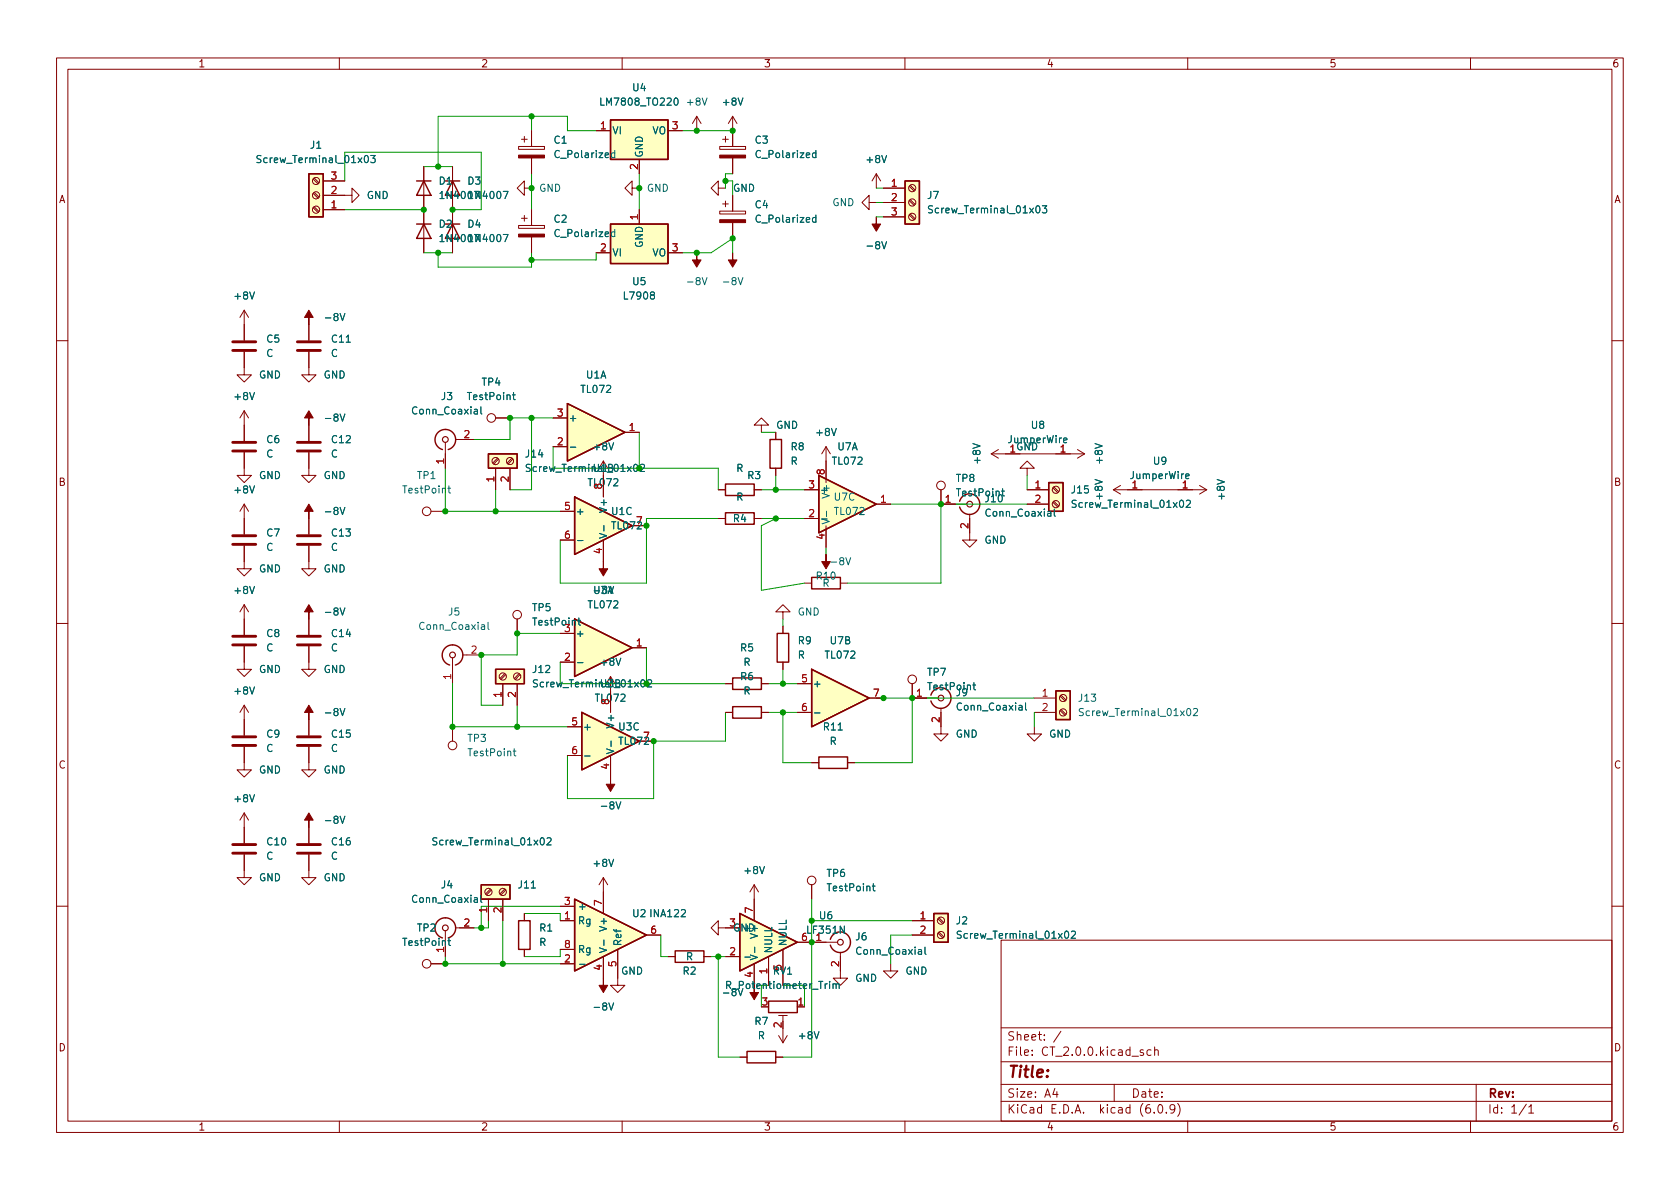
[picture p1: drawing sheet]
<svg xmlns="http://www.w3.org/2000/svg" width="297mm" height="210mm" viewBox="0 0 297 210" stroke-linecap="round" stroke-linejoin="round" font-family="sans-serif">
<g fill="none" stroke="#840000" stroke-width=".18">
<path d="M10 10.2h277v190.1h-277zM12 12.2h273v186.1h-273zM60 10.2v2M110 10.2v2M160 10.2v2M210 10.2v2M260 10.2v2M55.4 31.7l.8 .8M55.4 34.2l.8 .8M55.4 36.7l.8 .9M55.5 31.5l.9 .8M55.5 34l.9 .9"/>
<path d="M55.5 36.6l.9 .8M57.1 34.5h5.1v-1.2l1.3 1.2-1.3 1.3v-1.3M57.1 37.1h3.9M57.1 32h3.9M74.9 29.5v15.2M80 29.5v15.2M91.7 25.9h4.6v.5h-4.6zM91.7 39.9h4.6v.5h-4.6zM92.2 24.6h1M92.2 38.6h1M92.7 33.3v-1.3l-1.3 1.3 1.3 1.2v-1.2h1.3M92.7 24.1v1"/>
<path d="M92.7 38.1v1M94 23.1v2.8M94 27.9v2.8M94 37.1v2.8M105.4 23.1h2.5M111.8 33.3v-1.3l-1.3 1.3 1.3 1.2v-1.2h1.2M113 28.2v2.5M113 37.1v2.5M118.1 23.1h2.5M123.2 20.6l-.8 1.2M123.2 20.6v2.5M123.2 20.6l.8 1.2"/>
<path d="M127 33.3v-1.3l-1.3 1.3 1.3 1.2v-1.2h1.3M127.3 25.9h4.5v.5h-4.5zM127.3 37.3h4.5v.5h-4.5zM127.8 24.6h1M127.8 36.1h1M128.3 24.1v1M128.3 35.6v1M129.5 20.6l-.7 1.2M129.5 20.6v5.3M129.5 27.9v2.8M129.5 34.5v2.8M129.5 39.4v2.8"/>
<path d="M129.5 20.6l.8 1.2M153.7 35.8v-1.3l-1.3 1.3 1.3 1.3v-1.3h1.2M154.9 30.7l-.7 1.3M154.9 30.7v2.6M154.9 30.7l.8 1.3M156.2 33.3h3.8M156.2 35.8h3.8M156.2 38.3h3.8M160.8 38l.8 .9M160.8 35.5l.8 .8M160.8 32.9l.8 .9M160.9 37.8l.9 .9"/>
<path d="M160.9 35.3l.9 .8M160.9 32.8l.9 .8M43.2 54.9v5.3M43.2 54.9l-.8 1.2M43.2 54.9l.7 1.2M54.6 57.4v2.8M94 41.9v2.8M105.4 44.7h2.5M118.1 44.7h2.5M10 60.2h2M43.2 62.2v4.1h1.2l-1.2 1.3-1.3-1.3h1.3M43.2 72.6v5.4"/>
<path d="M43.2 72.6l-.8 1.3M43.2 72.6l.7 1.3M54.6 62.2v4.1h1.3l-1.3 1.3-1.3-1.3h1.3M54.6 75.2v2.8M78.7 78.2v4.6M80.5 77.7h3.3M87.6 73.9h2.6M97.8 79h2.5M97.8 73.9h2.5M110.5 76.4h2.5M134.6 75.2h1.3l-1.3-1.3-1.3 1.3h1.3v1.2M137.2 76.4v1.3"/>
<path d="M146 79v6.3M146 79l-.7 1.3M146 79l.8 1.3M176.5 79.5l-1.2 .8M190.5 79.5l1.3 .8M285 60.2h2M43.2 96.5v4.1h1.2l-1.2 1.2-1.3-1.2h1.3M43.2 80v4.1h1.2l-1.2 1.2-1.3-1.2h1.3M43.2 89.1v5.4M43.2 89.1l-.8 1.3M43.2 89.1l.7 1.3M54.6 96.5v4.1h1.3l-1.3 1.2-1.3-1.2h1.3"/>
<path d="M54.6 80v4.1h1.3l-1.3 1.2-1.3-1.2h1.3M54.6 91.7v2.8M76.2 90.4h2.5M87.6 82.8v3.8M88 81l-.9 .9M88.1 81.2l-.8 .9M90.2 82.8v3.8M90.5 81l-.8 .9M90.7 81.2l-.9 .9M99.1 90.4h2.5M99.1 95.5h2.5M106.7 84.1v3.8"/>
<path d="M106.7 95.5v3.8M111.8 93h2.5M127 86.6h1.3M127 91.7h1.3M133.3 86.6h1.3M133.3 91.7h1.3M137.2 82.8v1.3M142.2 86.6h2.6M142.2 91.7h2.6M146 93v3.8M154.9 89.1h2.6M166.4 86.6v2.5h4.5"/>
<path d="M171.4 90.9v4.6h1.3l-1.3 1.3-1.2-1.3h1.2M175.3 80.3h16.5M175.3 80.3l1.2 .7M181.6 82.8h1.3l-1.3-1.3-1.3 1.3h1.3v1.3M181.6 86.6h3.8M181.6 89.1h3.8M186.2 88.8l.8 .9M186.2 86.3l.8 .8M186.3 88.6l.9 .9M186.3 86.1l.9 .8M191.8 80.3l-1.3 .7M196.8 86.6l1.3 .8"/>
<path d="M196.8 86.6h16.6M198.1 85.8l-1.3 .8M212.1 85.8l1.3 .8M213.4 86.6l-1.3 .8M10 110.2h2M43.2 114.3v4.1h1.2l-1.2 1.2-1.3-1.2h1.3M43.2 106.9v5.4M43.2 106.9l-.8 1.3M43.2 106.9l.7 1.3M54.6 114.3v4.1h1.3l-1.3 1.2-1.3-1.2h1.3M54.6 109.5v2.8M80 116.3v4.6"/>
<path d="M81.8 115.8h3.3M89.2 119.1l-.8 .9M89.4 119.3l-.8 .9M91.4 109.5v2.5M91.8 119.1l-.9 .9M91.9 119.3l-.8 .9M99.1 117.1h2.5M99.1 112h2.5M111.8 114.5h2.5M138.4 108.2h1.3l-1.3-1.3-1.2 1.3h1.2v1.3M138.4 110.7v1.3M138.4 117.1v1.3"/>
<path d="M142.2 103.1h1.3M148.6 103.1h1.3M285 110.2h2M43.2 132.1v4h1.2l-1.2 1.3-1.3-1.3h1.3M43.2 124.7v5.3M43.2 124.7l-.8 1.3M43.2 124.7l.7 1.3M54.6 132.1v4h1.3l-1.3 1.3-1.3-1.3h1.3M54.6 127.2v2.8M80 128.5v2.6M88.9 120.9v3.8M91.4 120.9v3.8"/>
<path d="M100.3 128.5h2.6M100.3 133.6h2.6M107.9 122.2v3.8M107.9 133.6v3.8M113 131.1h2.6M128.3 120.9h1.2M128.3 126h1.2M134.6 120.9h1.3M134.6 126h1.3M141 120.9h2.5M141 126h2.5M143.5 134.9h1.3"/>
<path d="M149.9 134.9h1.2M153.7 123.4h2.5M161.3 120.9v2.5h4.6M166.4 125.2v4.6h1.2l-1.2 1.3-1.3-1.3h1.3M182.9 128.5v1.3h1.2l-1.2 1.3-1.3-1.3h1.3M182.9 126h3.8M182.9 123.4h3.8M187.4 125.6l.9 .9M187.4 123.1l.9 .8M187.6 125.5l.9 .8M187.6 122.9l.9 .9M43.2 151.1v4.1h1.2l-1.2 1.3-1.3-1.3h1.3"/>
<path d="M43.2 143.8v5.3M43.2 143.8l-.8 1.2M43.2 143.8l.7 1.2M54.6 151.1v4.1h1.3l-1.3 1.3-1.3-1.3h1.3M54.6 146.3v2.8M86.4 159v3.8M86.7 157.2l-.8 .9M86.9 157.4l-.9 .9M88.9 159v3.8M89.2 157.2l-.8 .9M89.4 157.4l-.8 .9M106.7 155.2v6.3"/>
<path d="M106.7 155.2l-.8 1.3M106.7 155.2l.7 1.3M133.3 156.5l-.7 1.2M133.3 156.5v6.3M133.3 156.5l.8 1.2M143.5 156.5v2.5M10 160.2h2M76.2 170.4h2.5M78.7 164.6v4.6M80.5 164.1h3.3M92.7 161.5v1.3M92.7 167.9v1.3"/>
<path d="M99.1 170.4h2.5M99.1 162.8h2.5M99.1 160.3h2.5M99.1 167.9h2.5M106.7 169.2v3.8M109.2 167.9v6.3h1.3l-1.3 1.3-1.3-1.3h1.3M114.3 165.3h2.5M118.1 169.2h1.3M124.5 169.2h1.2M127 164.1v-1.3l-1.3 1.3 1.3 1.2v-1.2h3.8M128.3 169.2h2.5M133.3 170.4v3.8"/>
<path d="M135.9 169.2v5M137.7 179.6h1.5M138.4 167.9v6.3M138.4 179.6v1M141 166.6h7.1M148.6 168.4v4.6h1.3l-1.3 1.2-1.3-1.2h1.3M157.5 170.4v1.3h1.2l-1.2 1.3-1.3-1.3h1.3M161.3 162.8h3.8M161.3 165.3h3.8M165.8 165l.9 .9M165.8 162.5l.9 .8M166 164.8l.9 .9"/>
<path d="M166 162.3l.9 .8M177 166.3h108v32h-108zM285 160.2h2M60 198.3v2M110 198.3v2M130.8 186.9h1.3M137.2 186.9h1.2M137.7 183.1l.7 1.3M138.4 181.9v2.5M139.2 183.1l-.8 1.3M160 198.3v2M177 194.8h108"/>
<path d="M177 191.8h108M177 187.8h108M177 181.8h108M186.5 192.5l-.4 1h1M186.9 193v1M187.6 182.4l-1.3 1.9M197 191.8v3M202.1 185.7l-.3-.1-.2 .2v.3l.5 .1v.4h-.5M203.5 185.7l-.4-.1-.3 .3v.4l.1 .3h.6M204.1 196.7v.1M204.1 185.8l.3-.2 .3 .1 .1 .9M204.1 185.1v1.5"/>
<path d="M204.9 195.4l.2-.1a.81 .81 0 0 1 .6 .7 .81 .81 0 0 1-.3 .8h-.2a.81 .81 0 0 1-.6-.6 .81 .81 0 0 1 .3-.8zM206.2 196.7v.1M207.7 196l-.3 .3h-.3l-.2-.3 .1-.6 .4-.1 .2 .2a.99 .99 0 0 1-.3 1.3h-.3M208.2 195.1a1.72 1.72 0 0 1 0 2.3M210 198.3v2M260 198.3v2M261 191.8v6.5M269.9 195.3l-1.3 1.9M270.3 195.8l.4-.5v1.5M270.3 196.8h.9"/>
<circle cx="55.9" cy="37.1" r=".63"/>
<circle cx="55.9" cy="32" r=".63"/>
<circle cx="55.9" cy="34.5" r=".63"/>
<circle cx="161.3" cy="38.3" r=".63"/>
<circle cx="161.3" cy="35.8" r=".63"/>
<circle cx="161.3" cy="33.3" r=".63"/>
<circle cx="86.9" cy="73.9" r=".76"/>
<circle cx="75.4" cy="90.4" r=".76"/>
<circle cx="87.6" cy="81.5" r=".63"/>
<circle cx="90.2" cy="81.5" r=".63"/>
<circle cx="166.4" cy="85.8" r=".76"/>
<circle cx="186.7" cy="86.6" r=".63"/>
<circle cx="186.7" cy="89.1" r=".63"/>
<circle cx="88.9" cy="119.6" r=".63"/>
<circle cx="91.4" cy="119.6" r=".63"/>
<circle cx="91.4" cy="108.7" r=".76"/>
<circle cx="80" cy="131.8" r=".76"/>
<circle cx="161.3" cy="120.1" r=".76"/>
<circle cx="188" cy="126" r=".63"/>
<circle cx="188" cy="123.4" r=".63"/>
<circle cx="86.4" cy="157.7" r=".63"/>
<circle cx="88.9" cy="157.7" r=".63"/>
<circle cx="143.5" cy="155.7" r=".76"/>
<circle cx="75.4" cy="170.4" r=".76"/>
<circle cx="166.4" cy="162.8" r=".63"/>
<circle cx="166.4" cy="165.3" r=".63"/>
</g>
<g fill="none" stroke="#840000" stroke-width=".25">
<path d="M54.6 30.7h2.5v7.6h-2.5zM73.7 39.6h2.5M73.7 32h2.5M74.9 32l1.3 2.5h-2.5zM74.9 39.6l1.3 2.6h-2.5zM78.7 39.6h2.6M78.7 32h2.6M80 39.6l1.3 2.6h-2.6zM80 32l1.3 2.5h-2.6zM107.9 39.6h10.2v7h-10.2zM107.9 21.2h10.2v7h-10.2zM160 32h2.6v7.6h-2.6z"/>
<path d="M78.2 79.5a1.81 1.81 0 0 1-.9-2.8 1.81 1.81 0 0 1 2.9 0 1.81 1.81 0 0 1-1 2.8M100.3 71.4l10.2 5-10.2 5.1zM136.1 77.7h2.1v5.1h-2.1zM86.4 80.3h5v2.5h-5zM101.6 87.9l10.2 5.1-10.2 5zM128.3 90.7h5v2h-5zM128.3 85.6h5v2h-5zM144.8 84.1l10.1 5-10.1 5.1zM169.7 88.6a1.81 1.81 0 0 1 2.8-.9 1.81 1.81 0 0 1 0 2.9 1.81 1.81 0 0 1-2.8-.9M185.4 85.3h2.6v5.1h-2.6zM79.5 117.6a1.81 1.81 0 0 1-1-2.8 1.81 1.81 0 0 1 3 0 1.81 1.81 0 0 1-1 2.8M87.6 118.4h5.1v2.5h-5.1z"/>
<path d="M101.6 109.5l10.2 5-10.2 5.1zM129.5 119.9h5.1v2h-5.1zM137.4 112h2v5.1h-2zM143.5 102.1h5.1v2h-5.1zM143.5 118.4l10.2 5-10.2 5.1zM102.9 126l10.1 5.1-10.1 5zM129.5 125h5.1v2h-5.1zM144.8 133.9h5.1v2h-5.1zM164.6 122.9a1.81 1.81 0 0 1 2.8-.9 1.81 1.81 0 0 1 0 2.9 1.81 1.81 0 0 1-2.8-1M186.7 122.2h2.5v5h-2.5zM85.1 156.5h5.1v2.5h-5.1zM101.6 159l12.7 6.3-12.7 6.4z"/>
<path d="M78.2 165.9a1.81 1.81 0 0 1-.9-2.8 1.81 1.81 0 0 1 2.9 0 1.81 1.81 0 0 1-1 2.8M91.7 162.8h2v5.1h-2zM119.4 168.1h5.1v2.1h-5.1zM130.8 161.5l10.2 5.1-10.2 5.1zM135.9 177h5.1v2.1h-5.1zM146.8 166.1a1.81 1.81 0 0 1 2.8-1 1.81 1.81 0 0 1 0 3 1.81 1.81 0 0 1-2.8-1M165.1 161.5h2.5v5.1h-2.5zM132.1 185.9h5.1v2.1h-5.1z"/>
</g>
<g fill="#ffffc2" stroke="#ffffc2" stroke-width=".18">
<path d="M87.6 118.4h5.1v2.5h-5.1z"/>
<path d="M101.6 109.5l10.2 5-10.2 5.1z"/>
<path d="M101.6 159l12.7 6.3-12.7 6.4z"/>
<path d="M102.9 126l10.1 5.1-10.1 5z"/>
<path d="M85.1 156.5h5.1v2.5h-5.1z"/>
<path d="M143.5 118.4l10.2 5-10.2 5.1z"/>
<path d="M186.7 122.2h2.5v5h-2.5z"/>
<path d="M101.6 87.9l10.2 5.1-10.2 5z"/>
<path d="M185.4 85.3h2.6v5.1h-2.6z"/>
<path d="M165.1 161.5h2.5v5.1h-2.5z"/>
<path d="M130.8 161.5l10.2 5.1-10.2 5.1z"/>
<path d="M107.9 39.6h10.2v7h-10.2z"/>
<path d="M107.9 21.2h10.2v7h-10.2z"/>
<path d="M144.8 84.1l10.1 5-10.1 5.1z"/>
<path d="M160 32h2.6v7.6h-2.6z"/>
<path d="M100.3 71.4l10.2 5-10.2 5.1z"/>
<path d="M86.4 80.3h5v2.5h-5z"/>
<path d="M54.6 30.7h2.5v7.6h-2.5z"/>
</g>
<g fill="none" stroke="#006464" stroke-width=".18">
<path d="M46.1 27.6l-.4-.1-.2 .1v.4l.5 .2 .1 .3-.2 .3-.5-.1M65.6 27.5h.7l-.4 .5 .4 .1v.5l-.2 .2-.5-.2M108.7 27.1l-.4-.1-.2 .3 .1 .5h.5M108.7 26.6v1.3M144.3 27.1l-.4-.1-.3 .3 .2 .5h.5M144.3 38.5h-.4l-.3 .2 .2 .5h.5M144.3 26.6v1.3M144.3 38v1.3M164.9 36.4h-.5l-.2 .2 .1 .3 .5 .3v.3l-.2 .2-.4-.1M184.3 36.4h.8l-.4 .5 .3 .1v.5l-.2 .2-.5-.2M108.7 41.1l-.4-.1-.2 .2 .1 .6h.5M108.7 40.6v1.2"/>
<path d="M85 71.9v1.1l.2 .2M90.6 69.8h.5M90.8 69.4v1.1l.3 .2M100.8 79.1h1M188.1 77.9l.6-.2-.1-.2-.4-.1-.1 .2v.6h.5M79.2 86.3h.5M79.4 85.9v1.1l.3 .2M93.8 82.2l-.5-.1-.2 .1v.4l.5 .2 .2 .3-.3 .3-.5-.1M102.1 95.6h1M106.8 92.9v1M113.2 82.2l.5-.1 .3 .4-.8 .9h.8M146.1 90.4v1"/>
<path d="M177.1 86.8h.5M177.3 86.4v1.1l.3 .2M186.4 90v1.1l.2 .2M190.3 88.5h-.5l-.2 .1v.3l.6 .3 .1 .3-.3 .2h-.4M209.6 84.2l.6-.1v-.2l-.4-.1-.2 .2 .1 .6h.5M209.8 88.6l.4-.1 .3 .3-.8 .9h.8M86.3 110v1.1l.2 .2M102.1 117.2h1M102.2 109.7h.4M102.3 109.3v1.1l.3 .2M90.7 132.8h.5M90.9 132.4v1.1l.3 .2"/>
<path d="M95 120.3l-.5-.1-.1 .1v.4l.5 .2 .1 .3-.2 .3-.5-.1M103.4 133.7h.9M108 131v1M114.5 120.3l.5-.1 .2 .4-.8 .9h.8M144 126.1h1M172 121.1h.5M172.2 120.7v1.1l.3 .2M181.3 124.3v1.1l.2 .2M191.5 125.3h-.4l-.2 .1v.4l.5 .2 .1 .3-.2 .3-.5-.1M211 125.4l.5-.1 .2 .3-.7 1h.7M77.2 148.2l-.4-.1-.2 .2v.3l.5 .3 .1 .3-.2 .2h-.5M85 158.3v1.1l.2 .2"/>
<path d="M96.7 148.3l.5-.2 .2 .4-.7 .9h.7M154.2 156.7h.5M154.4 156.3v1.1l.3 .1M79.2 166.3h.5M79.4 165.9v1.1l.3 .2M102.5 170.5h1M106.8 166.2v1M128.5 174.2l.6-.1 .1-.1-.1-.3-.6-.2v1.3M131.7 169.2h1M133.4 167.5v1M147.3 174.1l.2-.1h.3v.8M147.3 174v.8"/>
<path d="M147.8 174.1l.2-.1h.3l.1 .8M163.5 167.5v1.1l.2 .2M170 164.7h-.5l-.2 .1v.3l.5 .3 .2 .3-.3 .2h-.5M189.4 164.8l.5-.1 .3 .3-.8 .9h.8"/>
</g>
<g fill="none" stroke="#840000" stroke-width=".51">
<path d="M41.1 79.8h4.1M41.1 78.2h4.1M41.1 62h4.1M41.1 60.4h4.1M52.6 79.8h4M52.6 78.2h4M52.6 62h4M52.6 60.4h4M41.1 96.3h4.1M41.1 94.7h4.1M52.6 96.3h4M52.6 94.7h4"/>
<path d="M41.1 114h4.1M41.1 112.5h4.1M52.6 114h4M52.6 112.5h4M41.1 131.8h4.1M41.1 130.3h4.1M52.6 131.8h4M52.6 130.3h4M41.1 150.9h4.1M41.1 149.3h4.1M52.6 150.9h4M52.6 149.3h4"/>
</g>
<g fill="#840000" stroke="#840000" stroke-width=".18">
<path d="M54.6 143.8l.8 1.2h-.8v1.3v-1.3h-.8z"/>
<path d="M54.6 106.9l.8 1.3h-.8v1.3v-1.3h-.8z"/>
<path d="M54.6 124.7l.8 1.3h-.8v1.2v-1.2h-.8z"/>
<path d="M107.9 137.4v1.3h.8l-.8 1.2-.7-1.2h.7z"/>
<path d="M106.7 173v1.2h.7l-.7 1.3-.8-1.3h.8z"/>
<path d="M106.7 99.3v1.3h.7l-.7 1.2-.8-1.2h.8z"/>
<path d="M146 98v1.3h.8l-.8 1.3-.7-1.3h.7z"/>
<path d="M133.3 174.2v1.3h.8l-.8 1.3-.7-1.3h.7z"/>
<path d="M91.7 27.4h4.6v.5h-4.6z"/>
<path d="M91.7 41.4h4.6v.5h-4.6z"/>
<path d="M123.2 44.7v1.3h.8l-.8 1.2-.8-1.2h.8z"/>
<path d="M129.5 44.7v1.3h.8l-.8 1.2-.7-1.2h.7z"/>
<path d="M127.3 27.4h4.5v.5h-4.5z"/>
<path d="M127.3 38.9h4.5v.5h-4.5z"/>
<path d="M154.9 38.3v1.3h.8l-.8 1.3-.7-1.3h.7z"/>
<path d="M54.6 72.6l.8 1.3h-.8v1.3v-1.3h-.8z"/>
<path d="M54.6 89.1l.8 1.3h-.8v1.3v-1.3h-.8z"/>
<path d="M54.6 54.9l.8 1.2h-.8v1.3v-1.3h-.8z"/>
</g>
<g fill="none" stroke="#840000" stroke-width=".2">
<circle cx="78.7" cy="77.7" r=".51"/>
<circle cx="171.5" cy="89.1" r=".51"/>
<circle cx="80" cy="115.8" r=".51"/>
<circle cx="166.4" cy="123.4" r=".51"/>
<circle cx="78.7" cy="164.1" r=".51"/>
<circle cx="148.6" cy="166.6" r=".51"/>
</g>
<g fill="none" stroke="#009600" stroke-width=".18">
<path d="M61 32v-5.1h24.1v10.2h-5.1M61 37.1h13.9M74.9 29.5h5.1M94 20.6v2.5M94 30.7v6.4M105.4 23.1h-5.1v-2.5h-22.8v8.9M113 30.7v6.4M120.6 23.1h8.9M128.3 32h1.2M129.5 30.7h-1.2v2.6M154.9 33.3h1.3M154.9 35.8h1.3"/>
<path d="M154.9 38.3h1.3M74.9 44.7h5.1M77.5 44.7v2.5h16.5v-2.5M105.4 44.7v1.3h-11.4M120.6 44.7h5.1l3.8-2.5v2.5M94 73.9v12.7h-3.8M97.8 79v3.8h29.2v3.8M97.8 73.9h-7.6v3.8h-6.4M113 76.4v6.4M134.6 76.4h2.6M78.7 82.8v7.6h20.4M87.6 86.6v3.8"/>
<path d="M127 91.7h-12.7v11.4h-15.2v-7.6M134.6 86.6h7.6M134.6 91.7h7.6M137.2 91.7l-2.6 1.3v11.4l7.6-1.3M137.2 84.1v2.5M146 96.8v1.2M157.5 89.1h24.1M166.4 89.1v14h-16.5M181.6 84.1v2.5M99.1 112h-7.7v3.8h-6.3v8.9h3.8M99.1 117.1v3.8h29.2M114.3 114.5v6.4"/>
<path d="M138.4 109.5v1.2M138.4 118.4v2.5M80 120.9v7.6h20.3M91.4 124.7v3.8M128.3 126v5.1h-12.7v10.1h-15.3v-7.6M135.9 120.9h5.1M135.9 126h5.1M138.4 126v8.9h5.1M154.9 123.4h28M161.3 123.4v11.5h-10.2M182.9 126v2.5M143.5 159v27.9h-5.1"/>
<path d="M78.7 169.2v1.2h20.4M86.4 162.8v1.3h-2.6M88.9 162.8v7.6M92.7 161.5h6.4v1.3M99.1 160.3h-14v3.8M99.1 167.9v1.3h-6.4M116.8 165.3v3.9h1.3M125.7 169.2h2.6M127 169.2v17.7h3.8M134.6 174.2v3.8M138.4 174.2h3.8v3.8M143.5 162.8h17.8"/>
<path d="M161.3 165.3h-3.8v5.1"/>
</g>
<g fill="#009600" stroke="#009600" stroke-width=".18">
<circle cx="85.1" cy="164.1" r=".46"/>
<circle cx="78.7" cy="170.4" r=".46"/>
<circle cx="88.9" cy="170.4" r=".46"/>
<circle cx="115.6" cy="131.1" r=".46"/>
<circle cx="138.4" cy="120.9" r=".46"/>
<circle cx="138.4" cy="126" r=".46"/>
<circle cx="114.3" cy="120.9" r=".46"/>
<circle cx="156.2" cy="123.4" r=".46"/>
<circle cx="137.2" cy="91.7" r=".46"/>
<circle cx="161.3" cy="123.4" r=".46"/>
<circle cx="91.4" cy="128.5" r=".46"/>
<circle cx="80" cy="128.5" r=".46"/>
<circle cx="85.1" cy="115.8" r=".46"/>
<circle cx="91.4" cy="112" r=".46"/>
<circle cx="143.5" cy="162.8" r=".46"/>
<circle cx="143.5" cy="166.6" r=".46"/>
<circle cx="127" cy="169.2" r=".46"/>
<circle cx="94" cy="20.6" r=".46"/>
<circle cx="94" cy="33.3" r=".46"/>
<circle cx="129.5" cy="23.1" r=".46"/>
<circle cx="77.5" cy="29.5" r=".46"/>
<circle cx="94" cy="46" r=".46"/>
<circle cx="113" cy="33.3" r=".46"/>
<circle cx="123.2" cy="23.1" r=".46"/>
<circle cx="129.5" cy="42.2" r=".46"/>
<circle cx="123.2" cy="44.7" r=".46"/>
<circle cx="128.3" cy="32" r=".46"/>
<circle cx="166.4" cy="89.1" r=".46"/>
<circle cx="137.2" cy="86.6" r=".46"/>
<circle cx="113" cy="82.8" r=".46"/>
<circle cx="114.3" cy="93" r=".46"/>
<circle cx="87.6" cy="90.4" r=".46"/>
<circle cx="78.7" cy="90.4" r=".46"/>
<circle cx="90.2" cy="73.9" r=".46"/>
<circle cx="94" cy="73.9" r=".46"/>
<circle cx="80" cy="37.1" r=".46"/>
<circle cx="74.9" cy="37.1" r=".46"/>
<circle cx="77.5" cy="44.7" r=".46"/>
</g>
<text font-size="2.8" fill="#840000" x="178" y="190.6">Title:</text>
<g font-size="2.1" fill="#840000">
<text x="178" y="184">Sheet: /</text>
<text x="178" y="186.7">File: CT_2.0.0.kicad_sch</text>
<text x="178" y="196.9">KiCad E.D.A. kicad (6.0.9)</text>
<text x="178" y="194.1">Size: A4</text>
<text x="200" y="194.1">Date:</text>
<text x="263" y="194.1">Rev:</text>
<text x="263" y="196.9">Id: 1/1</text>
</g>
<g font-size="1.8" fill="#840000">
<text x="35" y="11.9">1</text>
<text x="85" y="11.9">2</text>
<text x="135" y="11.9">3</text>
<text x="185" y="11.9">4</text>
<text x="235" y="11.9">5</text>
<text x="285" y="11.9">6</text>
<text x="10.3" y="35.9">A</text>
<text x="285.3" y="35.9">A</text>
<text x="10.3" y="85.9">B</text>
<text x="285.3" y="85.9">B</text>
<text x="10.3" y="135.9">C</text>
<text x="285.3" y="135.9">C</text>
<text x="10.3" y="185.9">D</text>
<text x="285.3" y="185.9">D</text>
<text x="35" y="199.9">1</text>
<text x="85" y="199.9">2</text>
<text x="135" y="199.9">3</text>
<text x="185" y="199.9">4</text>
<text x="235" y="199.9">5</text>
<text x="285" y="199.9">6</text>
</g>
<g font-size="1.8" fill="#006464">
<text x="111.9" y="16.1">U4</text>
<text x="106.6" y="18.7">LM7808_TO220</text>
<text x="108.2" y="23.7">VI</text>
<text x="115.3" y="23.7">VO</text>
<text x="121.6" y="18.7">+8V</text>
<text x="127.9" y="18.7">+8V</text>
<text x="46.1" y="28.8">Screw_Terminal_01x03</text>
<text x="54.9" y="26.3">J1</text>
<text x="98" y="25.4">C1</text>
<text x="98.4" y="27.9">C_Polarized</text>
<text x="113.7" y="27.9" transform="rotate(-90 113.7 27.9)">GND</text>
<text x="133.5" y="25.4">C3</text>
<text x="133.9" y="27.9">C_Polarized</text>
<text x="153.3" y="28.8">+8V</text>
<text x="64.8" y="35.2">GND</text>
<text x="77.7" y="32.6">D1</text>
<text x="78.1" y="35.2">1N4007</text>
<text x="82.7" y="32.6">D3</text>
<text x="83.2" y="35.2">1N4007</text>
<text x="95.3" y="33.9">GND</text>
<text x="114.3" y="33.9">GND</text>
<text x="129.6" y="33.9">GND</text>
<text x="164" y="35.2">J7</text>
<text x="77.7" y="40.3">D2</text>
<text x="82.7" y="40.3">D4</text>
<text x="98" y="39.4">C2</text>
<text x="98.4" y="41.9">C_Polarized</text>
<text x="133.5" y="36.8">C4</text>
<text x="133.9" y="39.4">C_Polarized</text>
<text x="147.2" y="36.4">GND</text>
<text x="164.9" y="37.7">Screw_Terminal_01x03</text>
<text x="78.1" y="42.8">1N4007</text>
<text x="83.2" y="42.8">1N4007</text>
<text x="108.2" y="45.3">VI</text>
<text x="113.7" y="43.8" transform="rotate(-90 113.7 43.8)">GND</text>
<text x="115.3" y="45.3">VO</text>
<text x="153.6" y="44.1">-8V</text>
<text x="41.6" y="53">+8V</text>
<text x="110.5" y="53">L7908</text>
<text x="111.9" y="50.4">U5</text>
<text x="121.8" y="50.4">-8V</text>
<text x="128.2" y="50.4">-8V</text>
<text x="57.8" y="56.8">-8V</text>
<text x="47.1" y="63.1">C</text>
<text x="47.2" y="60.6">C5</text>
<text x="58.5" y="63.1">C</text>
<text x="58.7" y="60.6">C11</text>
<text x="41.6" y="70.7">+8V</text>
<text x="45.8" y="66.9">GND</text>
<text x="57.2" y="66.9">GND</text>
<text x="78" y="70.7">J3</text>
<text x="82.8" y="70.7">TestPoint</text>
<text x="85.2" y="68.2">TP4</text>
<text x="102.9" y="69.5">TL072</text>
<text x="103.6" y="66.9">U1A</text>
<text x="57.8" y="74.5">-8V</text>
<text x="73.1" y="73.3">Conn_Coaxial</text>
<text x="100.5" y="74.5">+</text>
<text x="137.2" y="75.8">GND</text>
<text x="144.5" y="77.1">+8V</text>
<text x="182.4" y="75.8">U8</text>
<text x="47.1" y="80.9">C</text>
<text x="47.2" y="78.4">C6</text>
<text x="58.5" y="80.9">C</text>
<text x="58.7" y="78.4">C12</text>
<text x="93" y="80.9">J14</text>
<text x="93.8" y="83.4">Screw_Terminal_01x02</text>
<text x="104.9" y="83.4">U1B</text>
<text x="105.1" y="79.6">+8V</text>
<text x="130.2" y="83.4">R</text>
<text x="139.8" y="82.2">R</text>
<text x="139.9" y="79.6">R8</text>
<text x="147.3" y="82.2">TL072</text>
<text x="148.1" y="79.6">U7A</text>
<text x="173.4" y="81.9" transform="rotate(-90 173.4 81.9)">+8V</text>
<text x="178.4" y="78.4">JumperWire</text>
<text x="178.6" y="80">1GND</text>
<text x="194.9" y="81.9" transform="rotate(-90 194.9 81.9)">+8V</text>
<text x="204" y="82.2">U9</text>
<text x="41.6" y="87.2">+8V</text>
<text x="45.8" y="84.7">GND</text>
<text x="57.2" y="84.7">GND</text>
<text x="71.4" y="87.2">TestPoint</text>
<text x="73.8" y="84.7">TP1</text>
<text x="104.1" y="86">TL072</text>
<text x="130.2" y="88.5">R</text>
<text x="132.2" y="84.7">R3</text>
<text x="144.9" y="87.2">+</text>
<text x="146.7" y="87.7" transform="rotate(-90 146.7 87.7)">V+</text>
<text x="147.5" y="88.5">U7C</text>
<text x="169.1" y="85.2">TP8</text>
<text x="169.3" y="87.8">TestPoint</text>
<text x="174.3" y="88.8">J10</text>
<text x="189.5" y="87.2">J15</text>
<text x="190.3" y="89.8">Screw_Terminal_01x02</text>
<text x="194.9" y="88.2" transform="rotate(-90 194.9 88.2)">+8V</text>
<text x="200" y="84.7">JumperWire</text>
<text x="216.5" y="88.2" transform="rotate(-90 216.5 88.2)">+8V</text>
<text x="47.2" y="94.9">C7</text>
<text x="57.8" y="91.1">-8V</text>
<text x="58.7" y="94.9">C13</text>
<text x="101.7" y="91.1">+</text>
<text x="107.3" y="95.4" transform="rotate(-90 107.3 95.4)">V-</text>
<text x="107.3" y="90.2" transform="rotate(-90 107.3 90.2)">V+</text>
<text x="108.2" y="91.1">U1C</text>
<text x="108.3" y="93.6">TL072</text>
<text x="129.7" y="92.3">R4</text>
<text x="146.7" y="92.8" transform="rotate(-90 146.7 92.8)">V-</text>
<text x="147.7" y="91.1">TL072</text>
<text x="174.5" y="91.3">Conn_Coaxial</text>
<text x="45.8" y="101.2">GND</text>
<text x="47.1" y="97.4">C</text>
<text x="57.2" y="101.2">GND</text>
<text x="58.5" y="97.4">C</text>
<text x="147.2" y="99.9">-8V</text>
<text x="174" y="96.1">GND</text>
<text x="41.6" y="105">+8V</text>
<text x="104.1" y="107.6">TL072</text>
<text x="105.3" y="105">-8V</text>
<text x="144.4" y="102.5">R10</text>
<text x="145.4" y="103.8">R</text>
<text x="47.2" y="112.6">C8</text>
<text x="57.8" y="108.8">-8V</text>
<text x="58.7" y="112.6">C14</text>
<text x="74.4" y="111.4">Conn_Coaxial</text>
<text x="79.3" y="108.8">J5</text>
<text x="94.2" y="108.1">TP5</text>
<text x="94.4" y="110.6">TestPoint</text>
<text x="101.7" y="112.6">+</text>
<text x="141" y="108.8">GND</text>
<text x="141.2" y="113.9">R9</text>
<text x="146.8" y="113.9">U7B</text>
<text x="45.8" y="119">GND</text>
<text x="47.1" y="115.2">C</text>
<text x="57.2" y="119">GND</text>
<text x="58.5" y="115.2">C</text>
<text x="94.3" y="119">J12</text>
<text x="106.4" y="117.7">+8V</text>
<text x="130.9" y="115.2">R5</text>
<text x="131.4" y="117.7">R</text>
<text x="141" y="116.5">R</text>
<text x="146" y="116.5">TL072</text>
<text x="164" y="119.5">TP7</text>
<text x="41.6" y="122.8">+8V</text>
<text x="95" y="121.5">Screw_Terminal_01x02</text>
<text x="105.4" y="124.1">TL072</text>
<text x="106.2" y="121.5">U3B</text>
<text x="130.9" y="120.3">R6</text>
<text x="131.4" y="122.8">R</text>
<text x="143.6" y="121.5">+</text>
<text x="164.2" y="122">TestPoint</text>
<text x="169.1" y="123.1">J9</text>
<text x="169.4" y="125.6">Conn_Coaxial</text>
<text x="190.8" y="124.1">J13</text>
<text x="47.2" y="130.4">C9</text>
<text x="57.8" y="126.6">-8V</text>
<text x="58.7" y="130.4">C15</text>
<text x="82.7" y="131.2">TP3</text>
<text x="103" y="129.2">+</text>
<text x="108.6" y="128.3" transform="rotate(-90 108.6 128.3)">V+</text>
<text x="109.4" y="129.2">U3C</text>
<text x="109.6" y="131.7">TL072</text>
<text x="145.7" y="129.2">R11</text>
<text x="146.7" y="131.7">R</text>
<text x="169" y="130.4">GND</text>
<text x="185.5" y="130.4">GND</text>
<text x="191.6" y="126.6">Screw_Terminal_01x02</text>
<text x="45.8" y="136.8">GND</text>
<text x="47.1" y="133">C</text>
<text x="57.2" y="136.8">GND</text>
<text x="58.5" y="133">C</text>
<text x="83" y="133.7">TestPoint</text>
<text x="108.6" y="133.5" transform="rotate(-90 108.6 133.5)">V-</text>
<text x="41.6" y="141.9">+8V</text>
<text x="106.6" y="143.1">-8V</text>
<text x="47.3" y="149.5">C10</text>
<text x="57.8" y="145.7">-8V</text>
<text x="58.7" y="149.5">C16</text>
<text x="77.3" y="149.5">Screw_Terminal_01x02</text>
<text x="45.8" y="155.8">GND</text>
<text x="47.1" y="152">C</text>
<text x="57.2" y="155.8">GND</text>
<text x="58.5" y="152">C</text>
<text x="105.1" y="153.3">+8V</text>
<text x="131.8" y="154.6">+8V</text>
<text x="146.2" y="155.1">TP6</text>
<text x="73.1" y="159.6">Conn_Coaxial</text>
<text x="78" y="157.1">J4</text>
<text x="91.7" y="157.1">J11</text>
<text x="102.1" y="160.9">+</text>
<text x="146.5" y="157.6">TestPoint</text>
<text x="71.4" y="167.3">TestPoint</text>
<text x="73.8" y="164.7">TP2</text>
<text x="95.3" y="167.3">R</text>
<text x="95.4" y="164.7">R1</text>
<text x="102.1" y="163.4">Rg</text>
<text x="107.3" y="164.3" transform="rotate(-90 107.3 164.3)">V+</text>
<text x="109.9" y="167.4" transform="rotate(-90 109.9 167.4)">Ref</text>
<text x="111.9" y="162.2">U2 INA122</text>
<text x="129.6" y="164.7">GND</text>
<text x="131.3" y="164.7">+</text>
<text x="134" y="165.5" transform="rotate(-90 134 165.5)">V+</text>
<text x="139.1" y="167.4" transform="rotate(-90 139.1 167.4)">NULL</text>
<text x="142.9" y="165.1">LF351N</text>
<text x="144.9" y="162.6">U6</text>
<text x="151.3" y="166.3">J6</text>
<text x="169.1" y="163.4">J2</text>
<text x="170" y="166">Screw_Terminal_01x02</text>
<text x="102.1" y="168.5">Rg</text>
<text x="107.3" y="168.7" transform="rotate(-90 107.3 168.7)">V-</text>
<text x="109.8" y="172.3">GND</text>
<text x="120.8" y="172.3">R2</text>
<text x="121.3" y="169.8">R</text>
<text x="134" y="169.9" transform="rotate(-90 134 169.9)">V-</text>
<text x="136.5" y="168.7" transform="rotate(-90 136.5 168.7)">NULL</text>
<text x="136.7" y="172.3">RV1</text>
<text x="151.2" y="173.6">GND</text>
<text x="151.7" y="168.8">Conn_Coaxial</text>
<text x="160.1" y="172.3">GND</text>
<text x="105.3" y="178.7">-8V</text>
<text x="128.2" y="176.1">-8V</text>
<text x="128.9" y="174.9">R_Potentiometer_Trim</text>
<text x="133.5" y="181.2">R7</text>
<text x="134" y="183.8">R</text>
<text x="141.4" y="183.8">+8V</text>
</g>
<g font-size="1.8" fill="#a90000">
<text x="106.2" y="22.9">1</text>
<text x="118.9" y="22.9">3</text>
<text x="112.8" y="30" transform="rotate(-90 112.8 30)">2</text>
<text x="58.6" y="34.3">2</text>
<text x="58.6" y="31.7">3</text>
<text x="157.6" y="33">1</text>
<text x="157.6" y="35.6">2</text>
<text x="58.6" y="36.8">1</text>
<text x="112.8" y="38.8" transform="rotate(-90 112.8 38.8)">1</text>
<text x="157.6" y="38.1">3</text>
<text x="106.2" y="44.4">2</text>
<text x="118.9" y="44.4">3</text>
<text x="82.1" y="77.5">2</text>
<text x="98.6" y="73.7">3</text>
<text x="111.3" y="76.2">1</text>
<text x="78.5" y="82" transform="rotate(-90 78.5 82)">1</text>
<text x="98.6" y="78.7">2</text>
<text x="145.8" y="83.9" transform="rotate(-90 145.8 83.9)">8</text>
<text x="187.5" y="80">1</text>
<text x="87.4" y="85.2" transform="rotate(-90 87.4 85.2)">1</text>
<text x="89.9" y="85.2" transform="rotate(-90 89.9 85.2)">2</text>
<text x="106.4" y="86.5" transform="rotate(-90 106.4 86.5)">8</text>
<text x="143" y="86.4">3</text>
<text x="155.7" y="88.9">1</text>
<text x="167.1" y="88.9">1</text>
<text x="183" y="86.4">1</text>
<text x="183" y="88.9">2</text>
<text x="200.2" y="86.4">1</text>
<text x="209.1" y="86.4">1</text>
<text x="99.8" y="90.2">5</text>
<text x="99.8" y="95.2">6</text>
<text x="112.5" y="92.7">7</text>
<text x="143" y="91.4">2</text>
<text x="145.8" y="95.4" transform="rotate(-90 145.8 95.4)">4</text>
<text x="171.2" y="93.5" transform="rotate(-90 171.2 93.5)">2</text>
<text x="106.4" y="97.9" transform="rotate(-90 106.4 97.9)">4</text>
<text x="99.8" y="111.8">3</text>
<text x="83.3" y="115.6">2</text>
<text x="99.8" y="116.8">2</text>
<text x="112.5" y="114.3">1</text>
<text x="79.8" y="120.1" transform="rotate(-90 79.8 120.1)">1</text>
<text x="88.6" y="123.3" transform="rotate(-90 88.6 123.3)">1</text>
<text x="91.2" y="123.3" transform="rotate(-90 91.2 123.3)">2</text>
<text x="107.7" y="124.6" transform="rotate(-90 107.7 124.6)">8</text>
<text x="141.7" y="120.6">5</text>
<text x="141.7" y="125.7">6</text>
<text x="154.4" y="123.2">7</text>
<text x="162.1" y="123.2">1</text>
<text x="184.3" y="123.2">1</text>
<text x="184.3" y="125.7">2</text>
<text x="101.1" y="128.3">5</text>
<text x="113.8" y="130.8">7</text>
<text x="166.1" y="127.7" transform="rotate(-90 166.1 127.7)">2</text>
<text x="101.1" y="133.3">6</text>
<text x="107.7" y="136" transform="rotate(-90 107.7 136)">4</text>
<text x="86.1" y="161.4" transform="rotate(-90 86.1 161.4)">1</text>
<text x="88.6" y="161.4" transform="rotate(-90 88.6 161.4)">2</text>
<text x="99.8" y="160">3</text>
<text x="106.4" y="160.1" transform="rotate(-90 106.4 160.1)">7</text>
<text x="133.1" y="161.4" transform="rotate(-90 133.1 161.4)">7</text>
<text x="82.1" y="163.8">2</text>
<text x="99.8" y="162.6">1</text>
<text x="99.8" y="167.6">8</text>
<text x="115.1" y="165.1">6</text>
<text x="129" y="163.8">3</text>
<text x="141.7" y="166.4">6</text>
<text x="144.3" y="166.4">1</text>
<text x="162.7" y="162.6">1</text>
<text x="162.7" y="165.1">2</text>
<text x="78.5" y="168.4" transform="rotate(-90 78.5 168.4)">1</text>
<text x="99.8" y="170.2">2</text>
<text x="106.4" y="171.6" transform="rotate(-90 106.4 171.6)">4</text>
<text x="109" y="170.9" transform="rotate(-90 109 170.9)">5</text>
<text x="129" y="168.9">2</text>
<text x="133.1" y="172.8" transform="rotate(-90 133.1 172.8)">4</text>
<text x="135.6" y="172.2" transform="rotate(-90 135.6 172.2)">1</text>
<text x="138.2" y="171.6" transform="rotate(-90 138.2 171.6)">5</text>
<text x="148.3" y="170.9" transform="rotate(-90 148.3 170.9)">2</text>
<text x="134.8" y="177.8">3</text>
<text x="141.1" y="177.8">1</text>
<text x="138.2" y="181.7" transform="rotate(-90 138.2 181.7)">2</text>
</g>
</svg>
